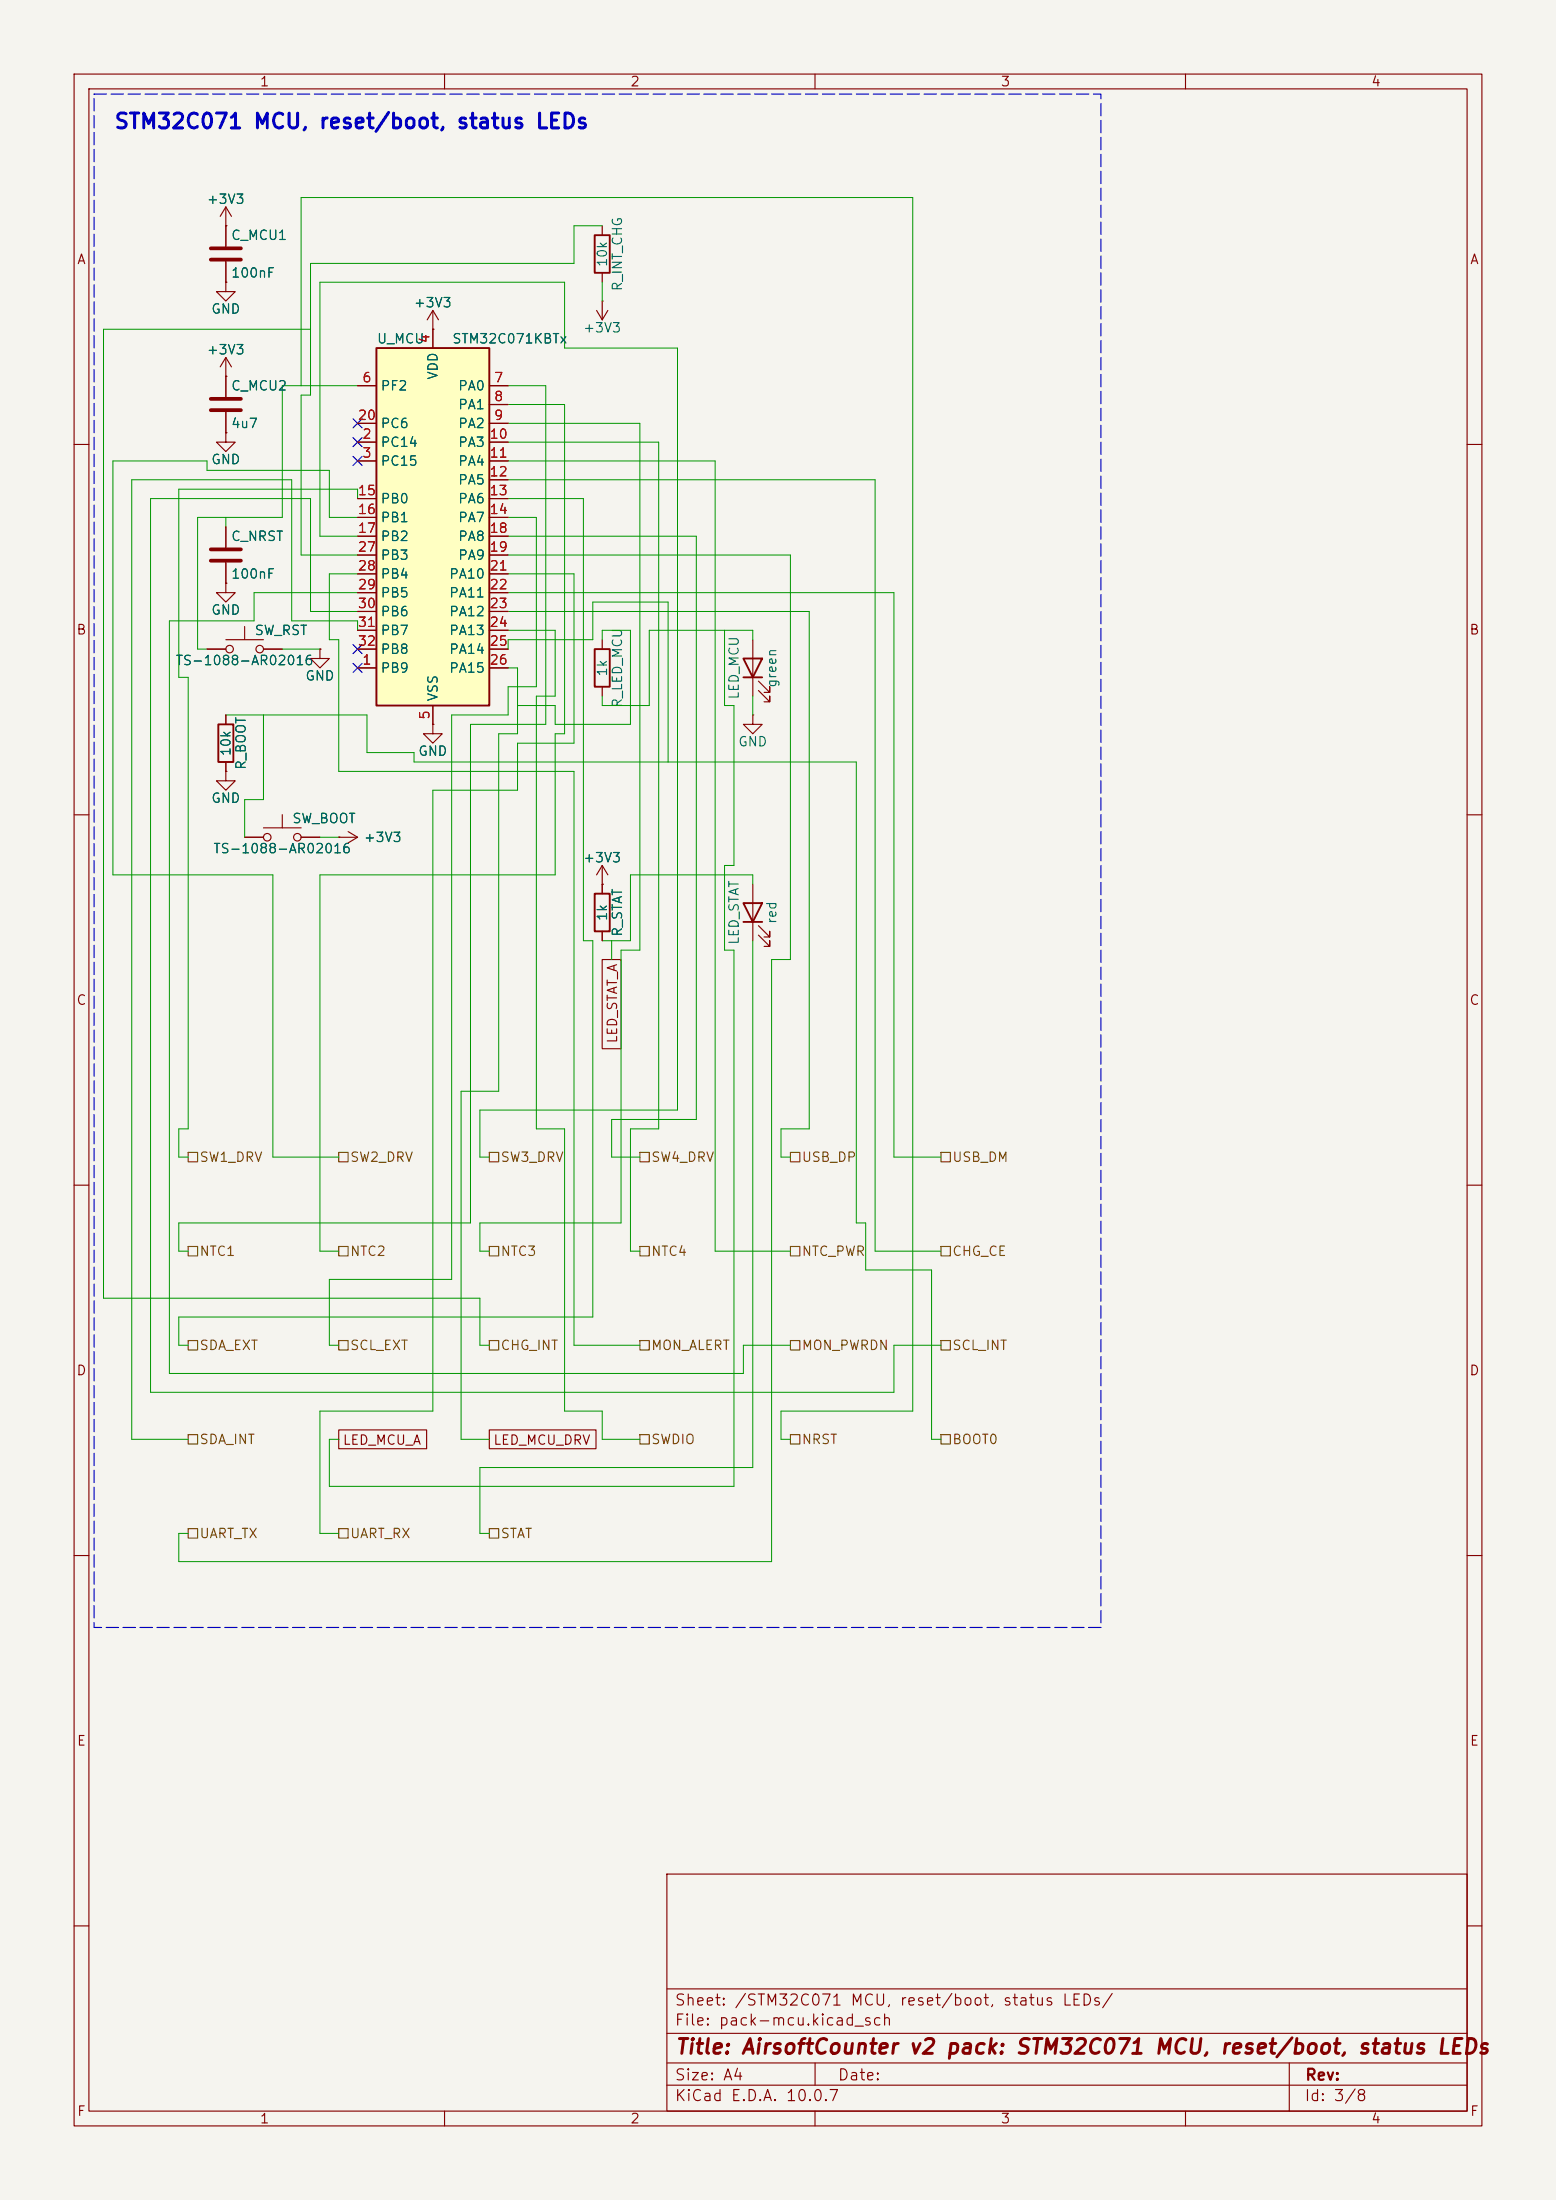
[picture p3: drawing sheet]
<svg xmlns="http://www.w3.org/2000/svg" width="210mm" height="297mm" viewBox="0 0 210 297" stroke-linecap="round" stroke-linejoin="round" font-family="sans-serif">
<path d="M0 0h210v297h-210z" fill="#f5f4ef" stroke="#f5f4ef" stroke-width=".13"/>
<g fill="none" stroke="#840000" stroke-width=".15">
<path d="M10 10h190v277h-190zM12 12h186v273h-186zM60 10v2M110 10v2M160 10v2M10 60h2M198 60h2M58.4 97.8v1.3h1.3l-1.3 1.2-1.3-1.2h1.3M58.4 97.8h.1M10 110h2M198 110h2M10 160h2"/>
<path d="M198 160h2M10 210h2M198 210h2M90 253h108v32h-108zM10 260h2M90 278.5h108M90 274.5h108M90 268.5h108M110 278.5v3M174 278.5v6.5M198 260h2M60 285v2"/>
<path d="M90 281.5h108M110 285v2M160 285v2"/>
</g>
<path d="M50.8 47h15.2v48.3h-15.2z" fill="#ffffc2"/>
<path d="M80.3 31.8h2v5h-2zM50.8 47h15.2v48.3h-15.2zM29.5 97.8h2v5.1h-2zM80.3 87.6h2v5.1h-2zM100.3 88.9h2.6l-1.3 2.5zM100.3 91.4h2.6M80.3 120.7h2v5h-2zM100.3 121.9h2.6l-1.3 2.6zM100.3 124.5h2.6" fill="none" stroke="#840000" stroke-width=".25"/>
<g fill="none" stroke="#840000" stroke-width=".15">
<path d="M30.5 30.5h.1M30.5 38.1v1.3h1.2l-1.2 1.2-1.3-1.2h1.3M30.5 38.1h.1M30.5 27.9v5.4M30.5 35.3v2.8M30.5 27.9l-.8 1.3M30.5 27.9l.7 1.3M81.3 30.5v1.3M81.3 36.8v1.3M30.5 50.8h.1M30.5 58.4v1.3h1.2l-1.2 1.3-1.3-1.3h1.3M30.5 58.4h.1"/>
<path d="M30.5 48.3v5.3M30.5 55.6v2.8M30.5 48.3l-.8 1.2M30.5 48.3l.7 1.2M48.3 59.7h2.5M48.3 52.1h2.5M48.3 57.2h2.5M58.4 44.5h.1M58.4 41.9v5.1M58.4 41.9l-.7 1.3M58.4 41.9l.8 1.3M66 59.7h2.6"/>
<path d="M66 52.1h2.6M66 54.6h2.6M66 57.2h2.6M80.5 41.9l.8 1.3M81.3 40.6h.1M81.3 40.6v2.6M82 41.9l-.7 1.3M30.5 78.7v1.3h1.2l-1.2 1.3-1.3-1.3h1.3M30.5 78.7h.1M30.5 71.1v2.8M30.5 75.9v2.8M48.3 62.2h2.5"/>
<path d="M48.3 67.3h2.5M48.3 69.9h2.5M48.3 72.4h2.5M48.3 74.9h2.5M48.3 77.5h2.5M66 62.2h2.6M66 64.8h2.6M66 67.3h2.6M66 69.9h2.6M66 72.4h2.6M66 74.9h2.6M66 77.5h2.6"/>
<path d="M27.9 87.6h2.6M30.5 96.5v1.3M30.5 86.4h5.1M33 84.6v1.8M35.6 87.6h2.5M43.2 87.6v1.3h1.2l-1.2 1.3-1.3-1.3h1.3M43.2 87.6h.1M48.3 90.2h2.5M48.3 80h2.5M48.3 82.6h2.5M48.3 85.1h2.5M48.3 87.6h2.5"/>
<path d="M58.4 97.8h.1M58.4 95.3v2.5M66 90.2h2.6M66 80h2.6M66 82.6h2.6M66 85.1h2.6M66 87.6h2.6M81.3 86.4v1.2M81.3 92.7v1.3M101.6 96.5v1.3h1.3l-1.3 1.3-1.3-1.3h1.3M101.6 96.5h.1M101.6 86.4v7.6"/>
<path d="M102.4 93.2l1.5 1.5v-.7v.7h-.8M102.4 91.9l1.5 1.6v-.8v.8h-.8M30.5 104.1v1.3h1.2l-1.2 1.3-1.3-1.3h1.3M30.5 104.1h.1M30.5 102.9v1.2M33 113h2.6M35.6 111.8h5M38.1 110v1.8M40.6 113h2.6M45.7 113h.1M45.7 113h2.6M47 112.3l1.3 .7"/>
<path d="M48.3 113l-1.3 .8M81.3 119.4h.1M81.3 116.8v3.9M81.3 116.8l-.8 1.3M81.3 116.8l.7 1.3M101.6 119.4v7.6M81.3 129.5h2.5v12.1h-2.5zM81.3 125.7v1.3M102.4 126.2l1.5 1.6v-.8v.8h-.8M102.4 125l1.5 1.5v-.8v.8h-.8M45.7 193h11.9v2.6h-11.9zM66 193h14.4v2.6h-14.4z"/>
<circle cx="31" cy="87.6" r=".51"/>
<circle cx="35.1" cy="87.6" r=".51"/>
<circle cx="36.1" cy="113" r=".51"/>
<circle cx="40.1" cy="113" r=".51"/>
</g>
<path d="M28.4 33.5h4.1M28.4 35.1h4.1M28.4 53.8h4.1M28.4 55.4h4.1M28.4 74.2h4.1M28.4 75.7h4.1" fill="none" stroke="#840000" stroke-width=".51"/>
<g fill="none" stroke="#725600" stroke-width=".15">
<path d="M25.4 155.6h1.3v1.2h-1.3zM45.7 155.6h1.3v1.2h-1.3zM66 155.6h1.3v1.2h-1.3zM86.4 155.6h1.2v1.2h-1.2zM106.7 155.6h1.2v1.2h-1.2zM127 155.6h1.3v1.2h-1.3zM25.4 168.3h1.3v1.2h-1.3zM45.7 168.3h1.3v1.2h-1.3zM66 168.3h1.3v1.2h-1.3zM86.4 168.3h1.2v1.2h-1.2zM106.7 168.3h1.2v1.2h-1.2zM127 168.3h1.3v1.2h-1.3z"/>
<path d="M25.4 193.7h1.3v1.2h-1.3zM25.4 181h1.3v1.2h-1.3zM45.7 181h1.3v1.2h-1.3zM66 181h1.3v1.2h-1.3zM86.4 181h1.2v1.2h-1.2zM86.4 193.7h1.2v1.2h-1.2zM106.7 181h1.2v1.2h-1.2zM106.7 193.7h1.2v1.2h-1.2zM127 181h1.3v1.2h-1.3zM127 193.7h1.3v1.2h-1.3zM25.4 206.4h1.3v1.2h-1.3zM45.7 206.4h1.3v1.2h-1.3z"/>
<path d="M66 206.4h1.3v1.2h-1.3z"/>
</g>
<g fill="none" stroke="#009600" stroke-width=".13">
<path d="M81.3 30.5h-3.8v5.1h-35.6v17.7h-1.3v21.6h7.7M81.3 38.1v2.5M40.6 52.1v-25.4h82.6v163.8h-17.8v3.8h1.3M41.9 44.5h-27.9v130.8h50.8v6.3h1.2M48.3 52.1h-10.2v17.8h-11.4v17.7h1.2M68.6 52.1h5.1v45.7h-10.2v67.3h-39.4v3.8h1.3M68.6 54.6h7.6v44.5h-1.3v19h-31.7v50.8h2.5M68.6 57.2h17.8v71.1h-2.6v36.8h-19v3.8h1.2M68.6 59.7h20.3v92.7h-3.8v16.5h1.3M30.5 69.9v1.2M48.3 67.3v-1.3h-24.2v25.4h1.3v61h-1.3v3.8h1.3M48.3 77.5h-3.9v8.9h1.3v17.7h31.8v77.5h8.9"/>
<path d="M48.3 69.9h-3.9v-6.4h-16.5v-1.3h-12.7v55.9h21.6v38.1h8.9M48.3 72.4h-5.1v-34.3h33v8.9h15.2v102.9h-26.6v6.3h1.2M68.6 67.3h10.1v59.7h1.3v50.8h-55.9v3.8h1.3M68.6 74.9h38.1v54.6h-2.6v81.3h-80v-3.8h1.3M68.6 77.5h8.9v22.8h-7.7v6.4h-11.4v83.8h-15.2v16.5h2.5M68.6 69.9h3.8v22.8h-3.8v3.8h-7.6v76.2h-16.6v8.9h1.3M68.6 72.4h25.4v78.7h-11.5v5.1h3.9M68.6 62.2h27.9v106.7h10.2M68.6 64.8h49.5v104.1h8.9M30.5 96.5h19v5.1h6.4v1.3h59.7v62.2h1.2v6.4h8.9v22.8h1.3M35.6 96.5v11.5h-2.6v5M38.1 87.6h5.1"/>
<path d="M48.3 80h-14v3.8h-11.4v101.6h77.4v-3.8h6.4M48.3 82.6h-6.4v-15.3h-21.6v120.7h100.3v-6.4h6.4M48.3 85.1v-1.3h-8.9v-19h-21.6v129.5h7.6M68.6 90.2h1.2v8.9h-2.5v48.2h-5.1v47h3.8M68.6 85.1h6.3v8.9h-2.5v58.4h3.8v38.1h5.1v3.8h5.1M68.6 82.6h40.6v69.8h-3.8v3.8h1.3M68.6 80h52v76.2h6.4M68.6 87.6v-1.2h11.4v-5.1h10.2v21.6M81.3 86.4v-1.3h3.8v12.7h-10.2v-2.5h-5.1M97.8 85.1v10.2h1.3v21.5h-1.3v11.5h1.3v72.4h-54.7v-6.4h1.3M101.6 86.4v-1.3h-14v10.2h-6.3v-1.3M101.6 94v2.5"/>
<path d="M43.2 113h2.5M101.6 119.4v-1.3h-16.5v8.9h-3.8M82.5 127v2.5M101.6 127v71.1h-36.8v8.9h1.2"/>
</g>
<path d="M47.7 56.5l1.2 1.3M47.7 59.1l1.2 1.2M48.9 56.5l-1.2 1.3M48.9 59.1l-1.2 1.2M47.7 61.6l1.2 1.2M48.9 61.6l-1.2 1.2M47.7 89.6l1.2 1.2M47.7 87l1.2 1.2M48.9 89.6l-1.2 1.2M48.9 87l-1.2 1.2" fill="none" stroke="#000084" stroke-width=".15"/>
<path d="M12.7 12.7h135.9v207h-135.9z" fill="none" stroke="#0000c2" stroke-width=".15" stroke-dasharray="1.7 .6"/>
<text font-size="2" fill="#0000c2" x="15.3" y="17.9">STM32C071 MCU, reset/boot, status LEDs</text>
<text font-size="2" fill="#840000" x="91" y="277.8">Title: AirsoftCounter v2 pack: STM32C071 MCU, reset/boot, status LEDs</text>
<g font-size="1.5" fill="#840000">
<text x="91" y="273.8">File: pack-mcu.kicad_sch</text>
<text x="91" y="271.1">Sheet: /STM32C071 MCU, reset/boot, status LEDs/</text>
<text x="91" y="281.2">Size: A4</text>
<text x="113" y="281.2">Date:</text>
<text x="176.1" y="281.2">Rev:</text>
<text x="91" y="284">KiCad E.D.A. 10.0.7</text>
<text x="176" y="284">Id: 3/8</text>
</g>
<g font-size="1.3" fill="#840000">
<text x="35" y="12">1</text>
<text x="85" y="12">2</text>
<text x="135" y="12">3</text>
<text x="185" y="12">4</text>
<text x="10.3" y="36">A</text>
<text x="198.3" y="36">A</text>
<text x="10.2" y="86">B</text>
<text x="198.2" y="86">B</text>
<text x="10.2" y="136">C</text>
<text x="198.2" y="136">C</text>
<text x="83.6" y="140.9" transform="rotate(-90 83.6 140.9)">LED_STAT_A</text>
<text x="10.2" y="186">D</text>
<text x="198.2" y="186">D</text>
<text x="46.2" y="195.4">LED_MCU_A</text>
<text x="66.5" y="195.4">LED_MCU_DRV</text>
<text x="10.3" y="236">E</text>
<text x="198.3" y="236">E</text>
<text x="10.3" y="286">F</text>
<text x="35" y="287">1</text>
<text x="85" y="287">2</text>
<text x="135" y="287">3</text>
<text x="185" y="287">4</text>
<text x="198.3" y="286">F</text>
</g>
<g font-size="1.3" fill="#006464">
<text x="27.8" y="27.8">+3V3</text>
<text x="31.1" y="32.7">C_MCU1</text>
<text x="31.1" y="37.8">100nF</text>
<text x="55.8" y="41.8">+3V3</text>
<text x="82.2" y="36.1" transform="rotate(-90 82.2 36.1)">10k</text>
<text x="84.3" y="39.4" transform="rotate(-90 84.3 39.4)">R_INT_CHG</text>
<text x="28.4" y="42.7">GND</text>
<text x="50.8" y="46.7">U_MCU</text>
<text x="60.9" y="46.7">STM32C071KBTx</text>
<text x="78.6" y="45.2">+3V3</text>
<text x="27.8" y="48.2">+3V3</text>
<text x="31.1" y="53">C_MCU2</text>
<text x="51.3" y="53">PF2</text>
<text x="59.4" y="51.4" transform="rotate(-90 59.4 51.4)">VDD</text>
<text x="61.7" y="53">PA0</text>
<text x="31.1" y="58.1">4u7</text>
<text x="51.3" y="58.1">PC6</text>
<text x="61.7" y="55.6">PA1</text>
<text x="61.7" y="58.1">PA2</text>
<text x="28.4" y="63">GND</text>
<text x="51.3" y="60.7">PC14</text>
<text x="51.3" y="63.2">PC15</text>
<text x="61.7" y="60.7">PA3</text>
<text x="61.7" y="63.2">PA4</text>
<text x="61.7" y="65.7">PA5</text>
<text x="51.3" y="68.3">PB0</text>
<text x="51.3" y="70.8">PB1</text>
<text x="61.7" y="68.3">PA6</text>
<text x="61.7" y="70.8">PA7</text>
<text x="31.1" y="73.4">C_NRST</text>
<text x="51.3" y="73.4">PB2</text>
<text x="51.3" y="75.9">PB3</text>
<text x="61.7" y="73.4">PA8</text>
<text x="61.7" y="75.9">PA9</text>
<text x="28.4" y="83.3">GND</text>
<text x="31.1" y="78.4">100nF</text>
<text x="51.3" y="78.4">PB4</text>
<text x="51.3" y="81">PB5</text>
<text x="51.3" y="83.5">PB6</text>
<text x="60.5" y="78.4">PA10</text>
<text x="60.5" y="81">PA11</text>
<text x="60.5" y="83.5">PA12</text>
<text x="34.3" y="86.1">SW_RST</text>
<text x="51.3" y="86.1">PB7</text>
<text x="51.3" y="88.6">PB8</text>
<text x="60.5" y="86.1">PA13</text>
<text x="60.5" y="88.6">PA14</text>
<text x="23.6" y="90.1">TS-1088-AR02016</text>
<text x="41.1" y="92.2">GND</text>
<text x="51.3" y="91.1">PB9</text>
<text x="59.4" y="94.8" transform="rotate(-90 59.4 94.8)">VSS</text>
<text x="60.5" y="91.1">PA15</text>
<text x="82.2" y="91.4" transform="rotate(-90 82.2 91.4)">1k</text>
<text x="84.3" y="95.6" transform="rotate(-90 84.3 95.6)">R_LED_MCU</text>
<text x="100" y="94.5" transform="rotate(-90 100 94.5)">LED_MCU</text>
<text x="105.1" y="92.9" transform="rotate(-90 105.1 92.9)">green</text>
<text x="99.5" y="101.1">GND</text>
<text x="31.4" y="102.2" transform="rotate(-90 31.4 102.2)">10k</text>
<text x="33.5" y="104" transform="rotate(-90 33.5 104)">R_BOOT</text>
<text x="56.4" y="102.4">GND</text>
<text x="28.4" y="108.7">GND</text>
<text x="39.4" y="111.5">SW_BOOT</text>
<text x="49" y="114">+3V3</text>
<text x="28.7" y="115.5">TS-1088-AR02016</text>
<text x="78.6" y="116.7">+3V3</text>
<text x="82.2" y="124.4" transform="rotate(-90 82.2 124.4)">1k</text>
<text x="105.1" y="124.8" transform="rotate(-90 105.1 124.8)">red</text>
<text x="84.3" y="126.6" transform="rotate(-90 84.3 126.6)">R_STAT</text>
<text x="100" y="127.6" transform="rotate(-90 100 127.6)">LED_STAT</text>
</g>
<g font-size="1.3" fill="#a90000">
<text x="58.3" y="46.5" transform="rotate(-90 58.3 46.5)">4</text>
<text x="48.8" y="51.9">6</text>
<text x="66.6" y="51.9">7</text>
<text x="48.2" y="57">20</text>
<text x="48.8" y="59.6">2</text>
<text x="66" y="59.6">10</text>
<text x="66.6" y="54.5">8</text>
<text x="66.6" y="57">9</text>
<text x="48.8" y="62.1">3</text>
<text x="66" y="62.1">11</text>
<text x="66" y="64.6">12</text>
<text x="48.2" y="67.2">15</text>
<text x="48.2" y="69.7">16</text>
<text x="66" y="67.2">13</text>
<text x="66" y="69.7">14</text>
<text x="48.2" y="72.3">17</text>
<text x="48.2" y="74.8">27</text>
<text x="48.2" y="77.3">28</text>
<text x="66" y="72.3">18</text>
<text x="66" y="74.8">19</text>
<text x="66" y="77.3">21</text>
<text x="48.2" y="79.9">29</text>
<text x="48.2" y="82.4">30</text>
<text x="66" y="79.9">22</text>
<text x="66" y="82.4">23</text>
<text x="48.2" y="85">31</text>
<text x="48.2" y="87.5">32</text>
<text x="66" y="85">24</text>
<text x="66" y="87.5">25</text>
<text x="48.8" y="90">1</text>
<text x="66" y="90">26</text>
<text x="58.3" y="97.3" transform="rotate(-90 58.3 97.3)">5</text>
</g>
<g font-size="1.3" fill="#725600">
<text x="26.8" y="157.2">SW1_DRV</text>
<text x="47.2" y="157.2">SW2_DRV</text>
<text x="67.5" y="157.2">SW3_DRV</text>
<text x="87.8" y="157.2">SW4_DRV</text>
<text x="108.1" y="157.2">USB_DP</text>
<text x="128.4" y="157.2">USB_DM</text>
<text x="26.8" y="169.9">NTC1</text>
<text x="47.2" y="169.9">NTC2</text>
<text x="67.5" y="169.9">NTC3</text>
<text x="87.8" y="169.9">NTC4</text>
<text x="108.1" y="169.9">NTC_PWR</text>
<text x="128.4" y="169.9">CHG_CE</text>
<text x="26.8" y="182.6">SDA_EXT</text>
<text x="47.2" y="182.6">SCL_EXT</text>
<text x="67.5" y="182.6">CHG_INT</text>
<text x="87.8" y="182.6">MON_ALERT</text>
<text x="108.1" y="182.6">MON_PWRDN</text>
<text x="128.4" y="182.6">SCL_INT</text>
<text x="26.8" y="195.3">SDA_INT</text>
<text x="87.8" y="195.3">SWDIO</text>
<text x="108.1" y="195.3">NRST</text>
<text x="128.4" y="195.3">BOOT0</text>
<text x="26.8" y="208">UART_TX</text>
<text x="47.2" y="208">UART_RX</text>
<text x="67.5" y="208">STAT</text>
</g>
</svg>
